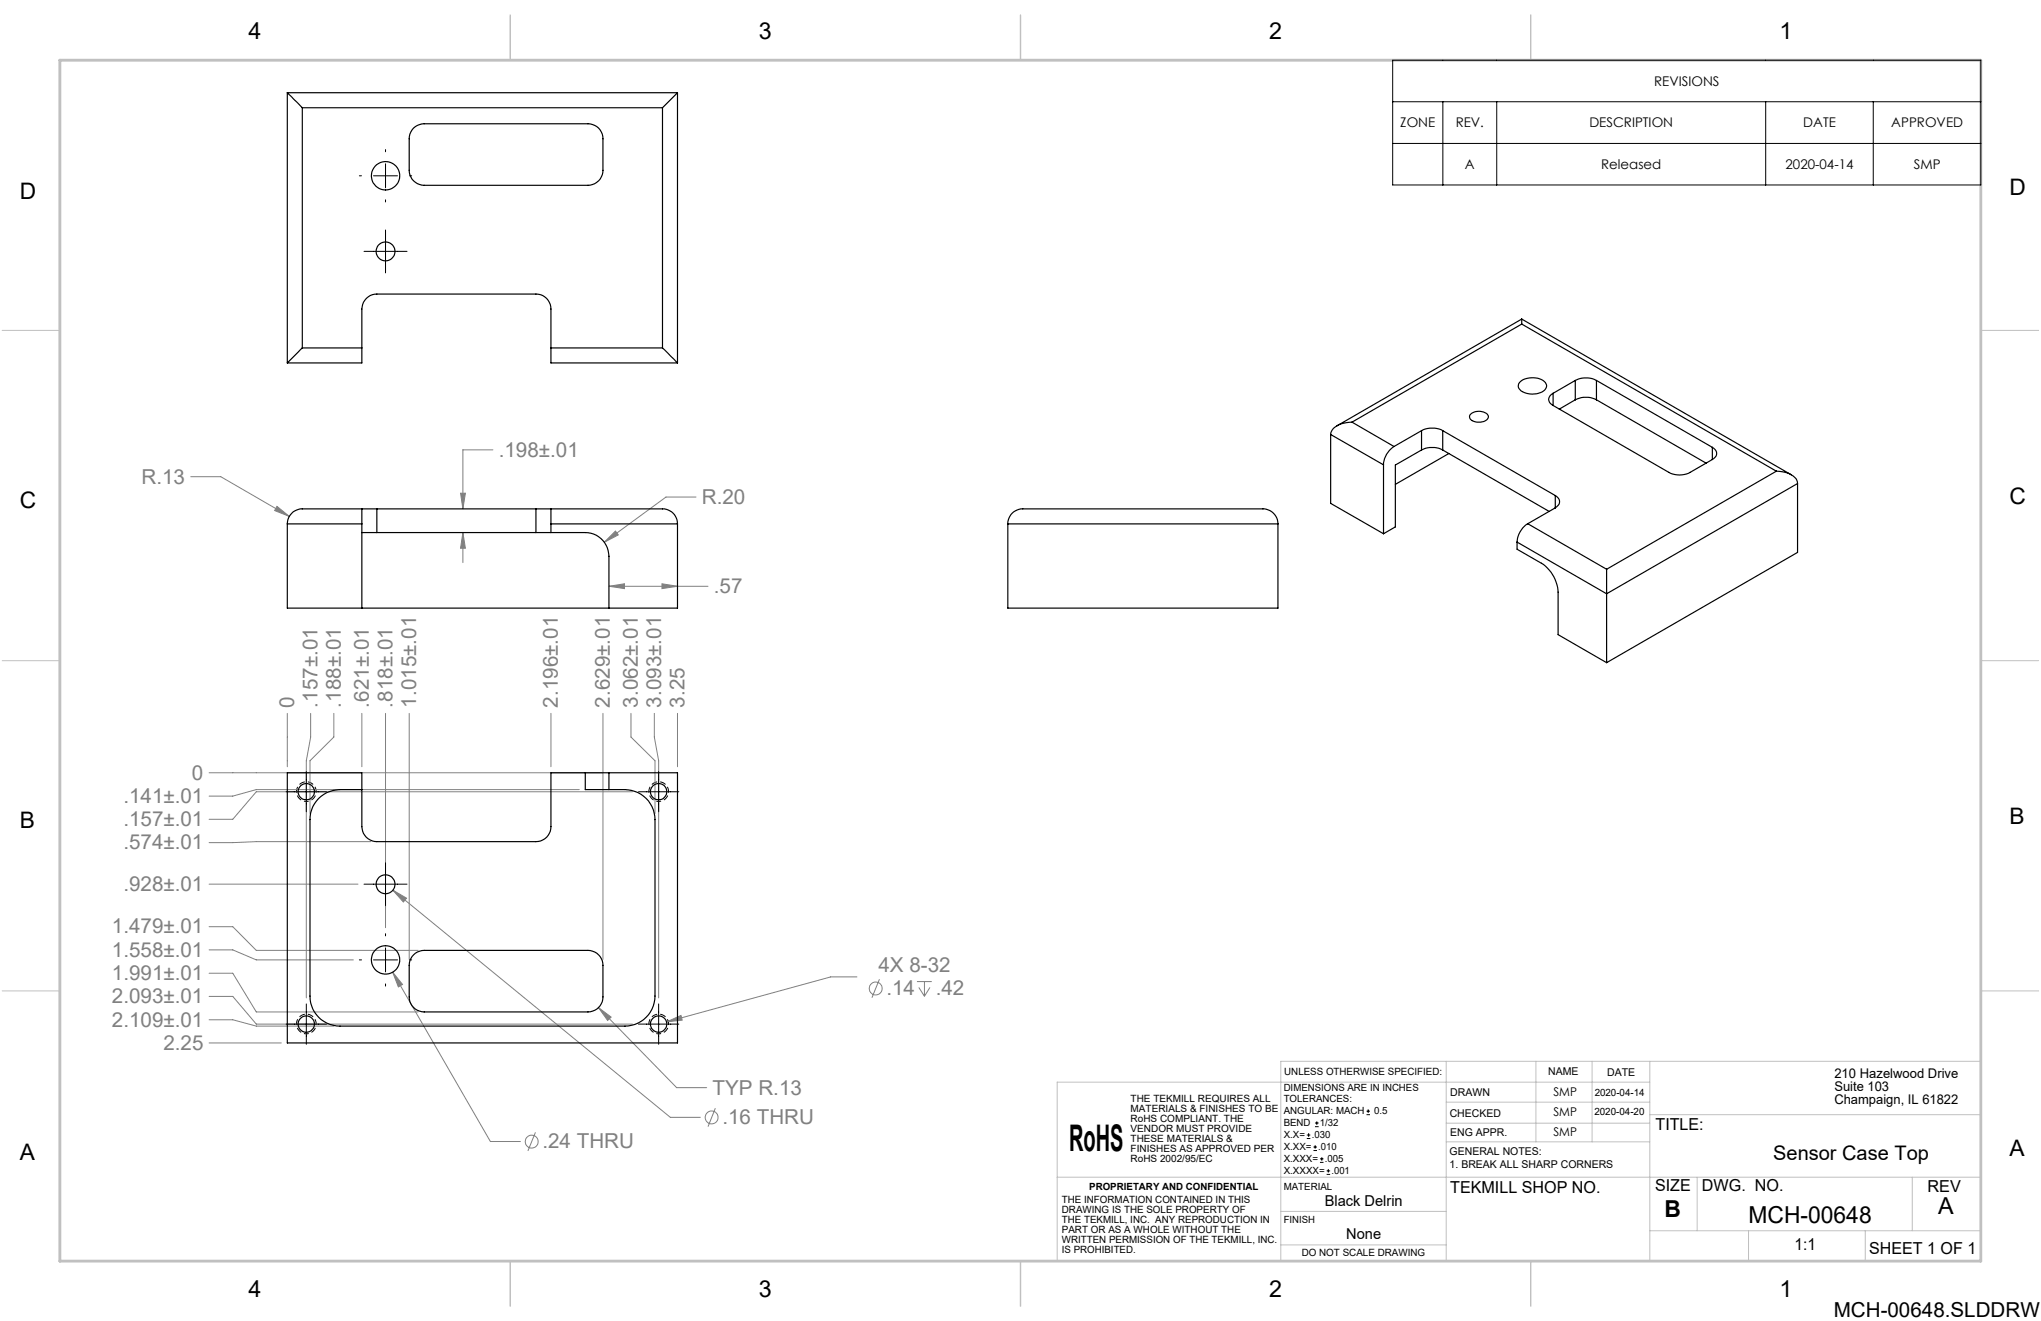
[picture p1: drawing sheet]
<svg xmlns="http://www.w3.org/2000/svg" width="432mm" height="279mm" viewBox="0 0 432 279" stroke-linecap="round" stroke-linejoin="round" font-family="sans-serif">
<g fill="none" stroke="#c0c0c0" stroke-width=".21">
<path d="M.5 69.9h12.2M419.1 69.9h12.2M.5 139.7h12.2M419.1 139.7h12.2M.5 209.6h12.2M419.1 216.8v49.9h-240M419.1 209.6h12.2M306 224.5v42.2M306 233.1h43M306 237.6h43M324.9 224.5v17M336.8 224.5v17"/>
<path d="M349 224.5v42.2M349 235.8h70.1M349 228.9h-125.3v37.8M419.1 224.5h-148.1v42.2M223.7 249h195.4M271 256.2h35M306 241.5h43M359.1 249v11.3M404.6 249v11.3M271 263.3h35M349 260.3h70.1M369.9 260.3v6.4"/>
<path d="M394.6 260.3v6.4"/>
</g>
<path d="M107.9 3.2v9.5M215.9 3.2v9.5M323.8 3.2v9.5M107.9 266.7v9.6M215.9 266.7v9.6M323.8 266.7v9.6" fill="none" stroke="#c0c0c0" stroke-width=".3"/>
<path d="M12.7 12.7h406.4v254h-406.4z" fill="none" stroke="#c0c0c0" stroke-width=".6"/>
<g fill="none" stroke="#808080" stroke-width=".21">
<path d="M104.3 95.1h-6.4v12.5M40.4 100.8h6.3l14.5 8.4M58.6 107.1l2.6 2.1-3.1-1.2zM97.4 104.3h1.1l-.6 3.3zM97.9 112.6l.6 3.4h-1.1zM97.9 112.6v6.4M127.8 114.7l2.4-2.4 .6 .8zM147.2 105.1h-6.3l-13.1 9.6M128.8 124l3.3-.5v1zM128.8 124h21M140.1 123.5l3.2 .5-3.2 .5zM60.8 150.9v11.3"/>
<path d="M65.7 150.9v5l-.9 5v50.2M70.6 150.9v5l-5 5v11.2M76.6 150.9v11.3M81.6 150.9v45.3M86.6 150.9v52M116.6 150.9v11.3M127.6 150.9v52M133.5 150.9v5l5.1 5v11.2M138.4 150.9v5l.9 5v50.2M143.3 150.9v11.3M44.2 163.4h83.4M78.5 178h-24.3l-5 .2h-5"/>
<path d="M122.6 167h-68.4l-5 1.4h-5M133.8 167.5h-79.6l-5 5.8h-5M44.2 187h31.5M44.2 196h5l5 5h34.3M83.1 188.3l2.9 1.7-.7 .8zM83.1 188.3l58.7 48h6.4M44.2 200.9h5l5 2.1h20.6M44.2 205.8h5l5 8.2h34.3M44.2 215.7h5l5 1.3h16.5M44.2 210.7h5l5 5.9h79.6M83.1 205.6l2.1 2.6-.9 .5zM83.1 205.6l20.7 35.8h6.3"/>
<path d="M126.6 213.1l2.7 2-.7 .7zM126.6 213.1l16.6 16.9h6.3M141 216.1l3.1-1.3 .2 1zM181.3 206.6h-5.5l-34.8 9.5M186.1 207.1l-1.6 3.9M194 207.6h3.1M194.4 208.8l1.2 1.9M195.6 207.6v3.1M196.7 208.8l-1.1 1.9M44.2 220.6h15.3M113.3 239.5l-1.6 3.9M151.3 234.4l-1.5 3.9"/>
<circle cx="185.3" cy="209.1" r="1.36"/>
<circle cx="150.5" cy="236.3" r="1.36"/>
<circle cx="112.5" cy="241.5" r="1.36"/>
</g>
<path d="M64.8 169.5a2.08 2.08 0 0 1-1.8-3.1 2.08 2.08 0 0 1 3.5-.1 2.08 2.08 0 0 1-1.5 3.2h-.2M139.4 169.5a2.08 2.08 0 0 1-1.9-3.1 2.08 2.08 0 0 1 3.6-.1 2.08 2.08 0 0 1-1.5 3.2h-.2M64.8 218.7a2.08 2.08 0 0 1-1.8-3.1 2.08 2.08 0 0 1 3.5-.2 2.08 2.08 0 0 1-1.5 3.3h-.2M139.4 218.7a2.08 2.08 0 0 1-1.9-3.1 2.08 2.08 0 0 1 3.6-.2 2.08 2.08 0 0 1-1.5 3.3h-.2" fill="none" stroke="#000" stroke-width=".21" stroke-dasharray="1.3 .6" stroke-dashoffset=".8" stroke-linecap="butt"/>
<g fill="none" stroke="#000" stroke-width=".21">
<path d="M294.6 12.7h124.5v26.4h-124.5zM76 37.2h.5M79 37.2h5.1M81.6 31.6v.5M81.6 34.6v5.1M86.6 37.2h.5M294.6 21.5h124.5M294.6 30.3h124.5M305.3 21.5v17.6M316.7 21.5v17.6M373.6 21.5v17.6M396.3 21.5v17.6"/>
<path d="M77 53.2h9.1M81.6 42.3v.4M81.6 48.6v9.1M60.5 167.5h8.6M64.8 163.2v8.5M135.1 167.5h8.5M139.3 163.2v8.5M77 187h9.1M81.6 182.5v9.1M81.6 197.5v.4M60.5 216.6h8.6M64.8 212.3v8.6"/>
<path d="M76 203h.5M79 203h5.1M81.6 200.5v5.1M81.6 208.1v.5M86.6 203h.5M135.1 216.6h8.5M139.3 212.3v8.6"/>
</g>
<path d="M128.8 124l3.3-.5v1zM140.1 123.5l3.2 .5-3.2 .5zM127.8 114.7l3-1.6-.6-.8zM58.6 107.1l-.5 .9 3.1 1.2zM97.9 112.6l.6 3.4h-1.1zM97.4 104.3h1.1l-.6 3.3zM141 216.1l3.3-.3-.2-1zM83.1 188.3l2.2 2.5 .7-.8zM83.1 205.6l1.2 3.1 .9-.5zM126.6 213.1l2 2.7 .7-.7z" fill="#808080"/>
<g fill="none" stroke="#000" stroke-width=".25">
<path d="M60.8 19.6l3.2 3.2M60.8 19.6v57.2M60.8 19.6h82.5M143.3 19.6l-3.1 3.2M143.3 19.6v57.2M64 22.8v50.8M64 22.8h76.2M87.5 27.1l.8-.6 1.4-.3h34.7a3.1 3.1 0 0 1 3.2 3.2v6.6a3.2 3.2 0 0 1-3.2 3.2h-34.7a3.2 3.2 0 0 1-3.1-3.2v-6.6a3.1 3.1 0 0 1 .9-2.3zM140.2 22.8v50.8M64 73.6l-3.2 3.2M64 73.6h12.6M76.6 73.6v-8.2a3.2 3.2 0 0 1 3.1-3.2h33.7a3.1 3.1 0 0 1 3.2 3.2v8.2"/>
<path d="M76.6 73.6v3.2h-15.8M116.6 73.6v3.2h26.7M116.6 73.6h23.6M140.2 73.6l3.1 3.2M321.9 67.5v1M321.9 67.5l57.1 32.9M321.9 67.5l-39 22.6M321.9 68.5l-35.9 20.8M321.9 68.5l53.9 31.2M281.5 91.9l11.2 6.4M281.5 91.9v14.6l11.2 6.4M286 89.3a4.6 4.6 0 0 0-4.3 1.9l-.2 .7"/>
<path d="M286 89.3l8.9 5.1M292.7 98.3v14.6M294.9 94.4a4.8 4.8 0 0 0-2.2 3.9M300.7 91.1a5 5 0 0 1 4.5 0M300.7 95.2a5 5 0 0 1 4.5 0M300.7 91.1l-5.8 3.3M300.7 91.1v4.1M300.7 95.2l-5.5 3.2v13l-2.5 1.5M305.2 91.1l23.8 13.7M305.2 91.1v4.1M305.2 95.2l22.5 13M306.5 95.9l-11.3 6.5"/>
<path d="M311 87.7a2.56 2.56 0 0 1 3.9 .3 1.88 1.88 0 0 1-2.4 1.3 1.27 1.27 0 0 1-1.5-1.6zM321.5 80.9a4.2 4.2 0 0 1 5.5 0 1.57 1.57 0 0 1-1.5 2.3 4 4 0 0 1-4.2-1l-.1-.5zM328.6 83.2a1.35 1.35 0 0 0-1 1.3 1.35 1.35 0 0 0 1 1.3M328.6 85.8l24.5 14.1a4.8 4.8 0 0 0 4.5 0l4.7-2.7M328.6 83.2v2.6M333.3 80.5a5 5 0 0 1 4.4 0M333.3 84.6a5 5 0 0 1 4.4 0M333.3 80.5l-4.7 2.7M333.3 80.5v4.1M333.3 84.6l-3.4 1.9M337.7 80.5l24.6 14.1M337.7 80.5v4.1"/>
<path d="M337.7 84.6l23.3 13.4M362.3 94.6a1.36 1.36 0 0 1 .9 1.3 1.36 1.36 0 0 1-.9 1.3M362.3 94.6v2.6M375.8 99.7a4.6 4.6 0 0 1 4.4 1.9l.1 .7M375.8 99.7l-35.9 20.7M60.8 110.8v17.8h82.5v-17.8M60.8 110.8h15.8M76.6 107.6h-12.6a3.2 3.2 0 0 0-3.2 3.2M76.6 107.6v3.2M76.6 107.6h3.1M76.6 112.6h3.1M76.6 110.8v17.8"/>
<path d="M79.7 107.6h33.7M79.7 112.6h33.7M79.7 107.6v5M113.4 107.6h3.2M113.4 112.6h3.2M113.4 107.6v5M116.6 112.6h7.2a5 5 0 0 1 5 5.1v10.9M116.6 107.6h23.6a3.1 3.1 0 0 1 3.1 3.2M116.6 107.6v3.2M116.6 110.8h26.7M116.6 110.8v1.8M213.2 110.8a3.1 3.1 0 0 1 3.2-3.2h50.8a3.2 3.2 0 0 1 3.2 3.2"/>
<path d="M213.2 110.8h57.2M213.2 110.8v17.8h57.2v-17.8M321 114.7v1.5l5.1 2.9a7.8 7.8 0 0 1 3.5 6.1v9l10.3 6M321 114.7l18.9 10.9M323.2 110.8a4.9 4.9 0 0 0-2.2 3.9M323.2 110.8l16.7 9.6M329 104.8a1.39 1.39 0 0 1 1 1.3 1.39 1.39 0 0 1-1 1.3M329 107.4l-5.8 3.4M329 104.8v2.6M380.3 102.3l-40.4 23.3M380.3 102.3v14.5l-40.4 23.4M339.9 120.4v5.2"/>
<path d="M339.9 125.6v14.6M76.6 167h-4.7a6.3 6.3 0 0 0-6.3 6.4v37.3a6.3 6.3 0 0 0 6.3 6.3h60.3a6.4 6.4 0 0 0 6.4-6.3v-37.3a6.4 6.4 0 0 0-6.4-6.4h-3.4M123.8 163.4h5M123.8 163.4v3.6h5M123.8 163.4h-7.2v11.4a3.1 3.1 0 0 1-3.2 3.2h-33.7a3.2 3.2 0 0 1-3.1-3.2v-11.4h-15.8v57.2h82.5v-57.2h-14.5M128.8 163.4v3.6M87.5 202l.8-.6 1.4-.4h34.7a3.2 3.2 0 0 1 3.2 3.2v6.7a3.2 3.2 0 0 1-3.2 3.1h-34.7a3.2 3.2 0 0 1-3.1-3.1v-6.7a2.95 2.95 0 0 1 .9-2.2z"/>
<circle cx="81.6" cy="37.2" r="3"/>
<circle cx="81.6" cy="53.2" r="2"/>
<circle cx="64.8" cy="167.4" r="1.72"/>
<circle cx="139.3" cy="167.4" r="1.72"/>
<circle cx="81.6" cy="187" r="2"/>
<circle cx="64.8" cy="216.6" r="1.73"/>
<circle cx="81.6" cy="203" r="3"/>
<circle cx="139.3" cy="216.6" r="1.73"/>
</g>
<g fill="none" stroke="#000" stroke-width=".21">
<path d="M276.9 239.7v.8M278.2 238.3h.8M278.2 237.5h.8M278.6 237.2v.7M289.1 235.8h.7M289.1 235h.7M289.5 234.6v.8M276.5 240.8h.7M276.5 240.1h.7M277.9 243.3h.7M277.9 242.6h.7M278.2 242.2v.8"/>
<path d="M279.3 245.9h.7M279.3 245.1h.7M279.6 244.8v.7M280.7 248.4h.7M280.7 247.6h.7M281 247.3v.7"/>
</g>
<text font-size="7.8" x="226.2" y="243.5">RoHS</text>
<g font-size="4.9">
<text x="52.6" y="8.2">4</text>
<text x="160.6" y="8.2">3</text>
<text x="268.5" y="8.2">2</text>
<text x="376.5" y="8.2">1</text>
<text x="352.2" y="257.5">B</text>
<text x="410" y="256.8">A</text>
<text x="369.9" y="258.7">MCH-00648</text>
<text x="52.6" y="274.4">4</text>
<text x="160.6" y="274.4">3</text>
<text x="268.5" y="274.4">2</text>
<text x="376.5" y="274.4">1</text>
</g>
<g font-size="4.8">
<text x="425.1" y="41.3">D</text>
<text x="4.2" y="42.2">D</text>
<text x="4.2" y="107.4">C</text>
<text x="425.1" y="106.5">C</text>
<text x="4.2" y="175.2">B</text>
<text x="425.1" y="174.3">B</text>
<text x="4.2" y="245.4">A</text>
<text x="425.1" y="244.5">A</text>
</g>
<g font-size="4.4" fill="#808080">
<text x="105.5" y="96.6">.198±.01</text>
<text x="29.9" y="102.3">R.13</text>
<text x="148.5" y="106.6">R.20</text>
<text x="151" y="125.4">.57</text>
<text x="62.3" y="149.7" transform="rotate(-90 62.3 149.7)">0</text>
<text x="67.2" y="149.7" transform="rotate(-90 67.2 149.7)">.157±.01</text>
<text x="72.1" y="149.7" transform="rotate(-90 72.1 149.7)">.188±.01</text>
<text x="78" y="149.7" transform="rotate(-90 78 149.7)">.621±.01</text>
<text x="83" y="149.7" transform="rotate(-90 83 149.7)">.818±.01</text>
<text x="88" y="149.7" transform="rotate(-90 88 149.7)">1.015±.01</text>
<text x="118" y="149.7" transform="rotate(-90 118 149.7)">2.196±.01</text>
<text x="129" y="149.7" transform="rotate(-90 129 149.7)">2.629±.01</text>
<text x="135" y="149.7" transform="rotate(-90 135 149.7)">3.062±.01</text>
<text x="139.9" y="149.7" transform="rotate(-90 139.9 149.7)">3.093±.01</text>
<text x="144.8" y="149.7" transform="rotate(-90 144.8 149.7)">3.25</text>
<text x="40.6" y="164.9">0</text>
<text x="26.1" y="169.8">.141±.01</text>
<text x="26.1" y="174.7">.157±.01</text>
<text x="26.1" y="179.6">.574±.01</text>
<text x="26.1" y="188.5">.928±.01</text>
<text x="23.7" y="197.4">1.479±.01</text>
<text x="23.7" y="202.3">1.558±.01</text>
<text x="23.7" y="207.3">1.991±.01</text>
<text x="185.8" y="205.6">4X 8-32</text>
<text x="23.7" y="212.2">2.093±.01</text>
<text x="187.5" y="210.5">.14</text>
<text x="198" y="210.5">.42</text>
<text x="23.7" y="217.1">2.109±.01</text>
<text x="34.6" y="222">2.25</text>
<text x="150.8" y="231.5">TYP R.13</text>
<text x="152.8" y="237.8">.16 THRU</text>
<text x="114.8" y="242.9">.24 THRU</text>
</g>
<text font-size="4.4" x="387.9" y="278.5">MCH-00648.SLDDRW</text>
<text font-size="4.2" x="375.2" y="245.4">Sensor Case Top</text>
<g font-size="3.5">
<text x="350.3" y="239.1">TITLE:</text>
<text x="350.1" y="252">SIZE</text>
<text x="360.1" y="252">DWG. NO.</text>
<text x="306.8" y="252.4">TEKMILL SHOP NO.</text>
<text x="407.8" y="252.1">REV</text>
<text x="379.7" y="264.4">1:1</text>
<text x="395.5" y="265.1">SHEET 1 OF 1</text>
</g>
<g font-size="3.2">
<text x="280.3" y="255">Black Delrin</text>
<text x="284.8" y="262">None</text>
</g>
<g font-size="2.8">
<text x="349.9" y="18.2">REVISIONS</text>
<text x="296.3" y="27">ZONE</text>
<text x="308" y="27">REV.</text>
<text x="336.3" y="27">DESCRIPTION</text>
<text x="381.5" y="27">DATE</text>
<text x="400.1" y="27">APPROVED</text>
<text x="309.9" y="35.8">A</text>
<text x="338.7" y="35.8">Released</text>
<text x="377.8" y="35.8">2020-04-14</text>
<text x="404.9" y="35.8">SMP</text>
<text x="388.1" y="227.9">210 Hazelwood Drive</text>
<text x="388.1" y="230.7">Suite 103</text>
<text x="388.1" y="233.6">Champaign, IL 61822</text>
</g>
<g font-size="2.5">
<text x="328.6" y="231.9">SMP</text>
<text x="328.6" y="236.1">SMP</text>
<text x="328.6" y="240.2">SMP</text>
</g>
<g font-size="2.3">
<text x="327.5" y="227.5">NAME</text>
<text x="340" y="227.5">DATE</text>
<text x="306.8" y="231.9">DRAWN</text>
<text x="306.7" y="236.2">CHECKED</text>
<text x="306.7" y="244.4">GENERAL NOTES:</text>
<text x="306.8" y="240.3">ENG APPR.</text>
<text x="306.7" y="247">1. BREAK ALL SHARP CORNERS</text>
</g>
<g font-size="2.1">
<text x="271.7" y="227.4">UNLESS OTHERWISE SPECIFIED:</text>
<text x="239.2" y="233">THE TEKMILL REQUIRES ALL</text>
<text x="271.6" y="230.7">DIMENSIONS ARE IN INCHES</text>
<text x="271.6" y="233.2">TOLERANCES:</text>
<text x="337.4" y="231.9">2020-04-14</text>
<text x="239.2" y="235.1">MATERIALS &amp; FINISHES TO BE</text>
<text x="239.2" y="237.3">RoHS COMPLIANT. THE</text>
<text x="239.2" y="239.4">VENDOR MUST PROVIDE</text>
<text x="271.6" y="235.7">ANGULAR: MACH</text>
<text x="271.6" y="238.2">BEND</text>
<text x="279.2" y="238.2">1/32</text>
<text x="290.7" y="235.7">0.5</text>
<text x="337.3" y="235.7">2020-04-20</text>
<text x="239.2" y="241.5">THESE MATERIALS &amp;</text>
<text x="239.2" y="243.6">FINISHES AS APPROVED PER</text>
<text x="239.2" y="245.7">RoHS 2002/95/EC</text>
<text x="271.6" y="240.7">X.X= .030</text>
<text x="271.6" y="243.3">X.XX= .010</text>
<text x="271.6" y="245.8">X.XXX= .005</text>
<text x="230.4" y="251.6">PROPRIETARY AND CONFIDENTIAL</text>
<text x="271.6" y="251.6">MATERIAL</text>
<text x="271.6" y="248.3">X.XXXX= .001</text>
<text x="224.6" y="254.5">THE INFORMATION CONTAINED IN THIS</text>
<text x="224.6" y="256.6">DRAWING IS THE SOLE PROPERTY OF</text>
<text x="224.6" y="258.7">THE TEKMILL, INC. ANY REPRODUCTION IN</text>
<text x="224.6" y="260.8">PART OR AS A WHOLE WITHOUT THE</text>
<text x="224.6" y="263">WRITTEN PERMISSION OF THE TEKMILL, INC.</text>
<text x="271.6" y="258.7">FINISH</text>
<text x="224.6" y="265.1">IS PROHIBITED.</text>
<text x="275.4" y="265.6">DO NOT SCALE DRAWING</text>
</g>
</svg>
